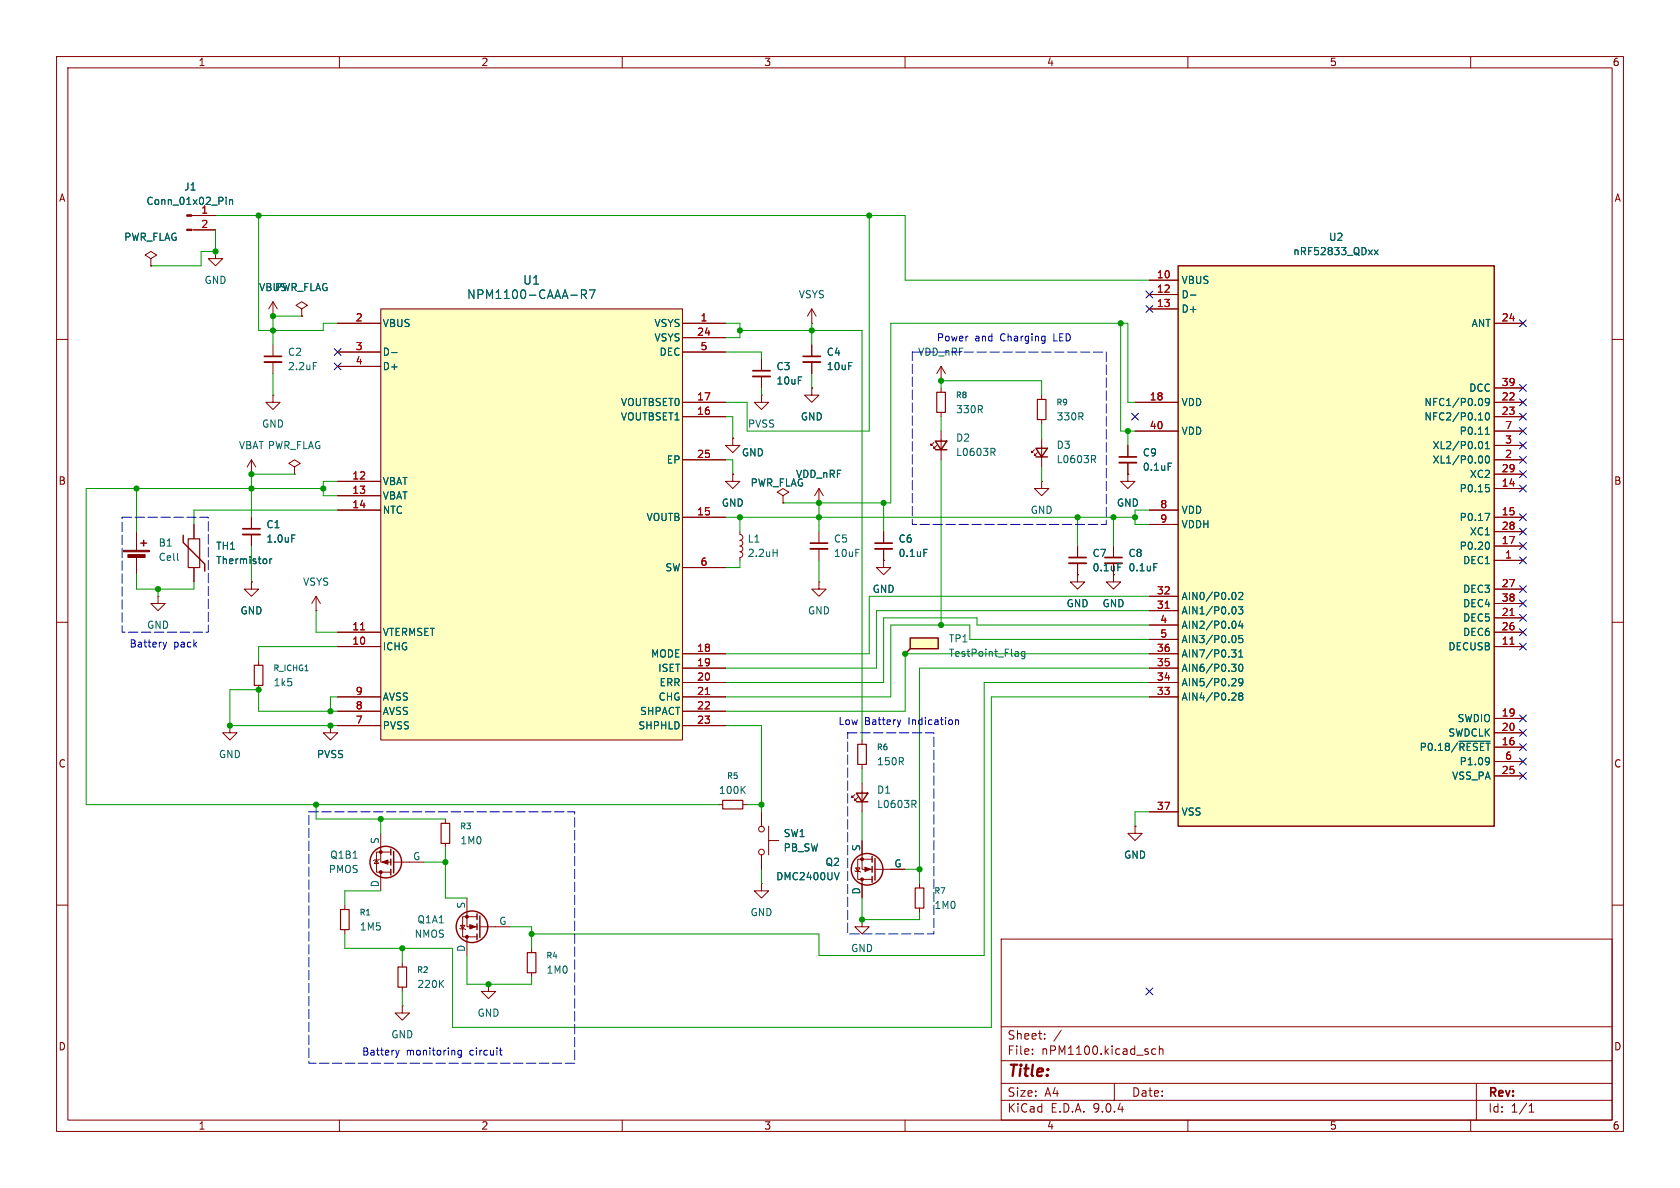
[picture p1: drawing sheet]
<svg xmlns="http://www.w3.org/2000/svg" width="297mm" height="210mm" viewBox="0 0 297 210" stroke-linecap="round" stroke-linejoin="round" font-family="sans-serif">
<g fill="none" stroke="#840000" stroke-width=".18">
<path d="M10 10h277v190h-277zM12 12h273v186h-273zM60 10v2M110 10v2M160 10v2M210 10v2M260 10v2M33.9 38.1h4.2M26.7 45.7l1-.6-1-.6-1 .6 1 .6v1.3M26.7 47h.1M33.9 40.6h4.2M38.1 44.5v1.2h1.3l-1.3 1.3-1.3-1.3h1.3"/>
<path d="M38.1 44.5h.1M48.3 55.9h.1M48.3 53.3l-.8 1.3M48.3 53.3l.7 1.3M48.3 53.3v2.6M53.3 54.6l1.1-.6-1.1-.7-1 .7 1 .6v1.3M53.3 55.9h.1M143.5 57.2h.1M143.5 54.6l-.8 1.3M143.5 54.6l.8 1.3M143.5 54.6v2.6M10 60h2"/>
<path d="M48.3 69.9v1.2h1.2l-1.2 1.3-1.3-1.3h1.3M48.3 69.9h.1M48.3 61v2M48.3 64v2M129.5 77.5v1.2h1.3l-1.3 1.3-1.2-1.3h1.2M129.5 77.5h.1M134.6 69.9v1.2h1.3l-1.3 1.3-1.3-1.3h1.3M134.6 69.9h.1M134.6 63.5v2M134.6 66.5v2.1M143.5 68.6v1.3h1.3l-1.3 1.2-1.3-1.2h1.3M143.5 68.6h.1"/>
<path d="M143.5 61v2M143.5 64v2M165.1 78.2l-.5 .5v-.2v.2h.2M165.6 78.7l-.5 .5v-.2v.2h.3M166.4 67.3h.1M166.4 64.8v2.5M166.4 68.6v.7M166.4 72.9v.8M166.4 76.2v5.1M166.4 64.8l-.8 1.2M166.4 64.8l.7 1.2M182.9 79.5l-.5 .5v-.2v.2h.2"/>
<path d="M184.1 69.9v.7M184.1 74.2v.7M184.1 77.5v5.1M199.4 78.7v2.1M285 60h2M24.1 94v3.3M24.1 98.3v3.3M34.3 92.7v2.6M44.4 83.8h.1M44.4 81.3v2.5M44.4 91.4v2.1M44.4 94.5v2"/>
<path d="M44.4 81.3l-.7 1.3M44.4 81.3l.8 1.3M52.1 82.6l1-.7-1-.6-1 .6 1 .7v1.2M52.1 83.8h.1M129.5 83.8v1.3h1.3l-1.3 1.3-1.2-1.3h1.2M129.5 83.8h.1M130.8 94v.5l.4 .1 .1 .4-.1 .4-.4 .1 .3 .1 .2 .2-.1 .5-.4 .2 .4 .2 .1 .3-.1 .4-.4 .1 .4 .2 .1 .3-.1 .4-.4 .1v.6M138.4 87.6l1-.6-1-.6-1 .6 1 .6v1.3M138.4 88.9h.1M144.8 88.9h.1M144.8 86.4l-.8 1.2M144.8 86.4l.7 1.2"/>
<path d="M144.8 86.4v2.5M144.8 94v2M144.8 97v2.1M156.2 99.1v1.2h1.3l-1.3 1.3-1.3-1.3h1.3M156.2 99.1h.1M156.2 94v2M156.2 97v2.1M183.4 80l-.5 .5v-.2v.2h.2M184.1 85.1v1.3h1.3l-1.3 1.2-1.2-1.2h1.2M184.1 85.1h.1M190.5 96.5v2.1M190.5 99.6v2"/>
<path d="M196.8 96.5v2.1M199.4 83.8v1.3h1.3l-1.3 1.3-1.3-1.3h1.3M199.4 83.8h.1M199.4 81.8v2M10 110h2M34.3 100.3v2.6M44.4 102.9v1.2h1.3l-1.3 1.3-1.2-1.3h1.2M44.4 102.9h.1M45.7 116.8v.8M55.9 108h.1M55.9 105.4l-.8 1.3M55.9 105.4l.7 1.3"/>
<path d="M55.9 105.4v2.6M144.8 102.9v1.2h1.2l-1.2 1.3-1.3-1.3h1.3M144.8 102.9h.1M190.5 101.6v1.3h1.3l-1.3 1.2-1.3-1.2h1.3M190.5 101.6h.1M196.8 101.6v1.3h1.3l-1.3 1.2-1.2-1.2h1.2M285 110h2M40.6 128.3v1.2h1.3l-1.3 1.3-1.2-1.3h1.2M40.6 128.3h.1M45.7 121.2v.7M58.4 128.3v1.2h1.3l-1.3 1.3-1.3-1.3h1.3M58.4 128.3h.1"/>
<path d="M152.4 130.8v.8M152.4 135.1v.8M152.4 138.4v5.1M66.5 152l.4 .7h-.7zM67.1 151.9l-.2 .1h-.7l-.2 .1M67.3 147.3v5.1h1.8M67.3 154.2v3.3M69.1 150.6h-2.6v3.6h2.6M69.6 152.4h5.3M78.7 144.8v.7M78.7 149.1v.8M82.5 158.8v5h1.8"/>
<path d="M134.6 156.2v1.3h1.3l-1.3 1.3-1.3-1.3h1.3M134.6 156.2h.1M134.6 143.5v2.6M134.6 151.1v2.6M135.9 148.6h1.8M135.9 146.1v5M151.1 140.5l-.5 .5v-.3v.3h.3M151.1 153.9l.2 .2h.7l.1 .1M151.3 153.4h.7l-.4 .7zM151.6 141l-.5 .5v-.3v.3h.3M152.4 148.6v5.1h1.8M152.4 155.4v3.4"/>
<path d="M154.2 151.9h-2.6v3.5h2.6M154.7 153.7h5.3M162.6 156.2v.8M200.7 146.1v1.2h1.2l-1.2 1.3-1.3-1.3h1.3M200.7 146.1h.1M10 160h2M61 160v.8M61 164.3v.8M81.3 164.1l.1 .1h.8l.1 .1M81.4 163.6h.8l-.4 .6zM82.5 165.6v3.3M84.3 162.1h-2.5v3.5h2.5"/>
<path d="M84.8 163.8h5.4M152.4 162.6v1.2h1.3l-1.3 1.3-1.3-1.3h1.3M152.4 162.6h.1M162.6 160.5v.8M177 166h108v32h-108zM285 160h2M60 198v2M110 198v2M160 198v2M177 194.5h108M177 191.5h108M177 187.5h108"/>
<path d="M177 181.5h108M182.5 186.3v.1M182.5 185.5v.1M184.7 183.6v.1M184.7 182.8v.1M187.6 182.1l-1.3 2M197 191.5v3M204.3 185.5l-.4-.1-.3 .3v.4l.1 .2h.6M205 185.5l.2-.1 .3 .1 .1 .9M205 184.9v1.5M210 198v2M260 198v2"/>
<path d="M261 191.5v6.5M270.3 196.6h.9M270.3 195.5l.4-.4v1.5"/>
<circle cx="134.6" cy="150.6" r=".51"/>
<circle cx="134.6" cy="146.6" r=".51"/>
</g>
<g fill="none" stroke="#840000" stroke-width=".25">
<path d="M165.4 78h2l-1 1.5zM165.4 79.5h2M183.1 79.2h2.1l-1.1 1.6zM24.9 96h1M25.4 95.5v1M32.4 94.6v1.3l3.8 3.8v1.3M183.1 80.8h2.1M69.1 150.1v1M69.1 151.9v1M69.1 153.7v1M69.6 150.5v3.8M151.4 140.2h2l-1 1.5z"/>
<path d="M151.4 141.7h2M154.2 151.4v1M154.2 153.2v1M154.2 154.9v1.1M154.7 151.8v3.8M84.3 161.5v1.1M84.3 163.3v1M84.3 165.1v1M84.8 161.9v3.8"/>
<circle cx="68.2" cy="152.4" r="2.79"/>
<circle cx="153.3" cy="153.7" r="2.79"/>
<circle cx="83.4" cy="163.8" r="2.79"/>
</g>
<path d="M165.6 69.3h1.5v3.6h-1.5zM183.4 70.6h1.5v3.6h-1.5zM33.3 95.3h2v5h-2zM45 117.6h1.5v3.6h-1.5zM151.6 131.6h1.6v3.5h-1.6zM78 145.5h1.5v3.6h-1.5zM161.8 157h1.5v3.5h-1.5zM60.2 160.8h1.5v3.5h-1.5z" fill="none" stroke="#840000" stroke-width=".2"/>
<g fill="none" stroke="#006464" stroke-width=".18">
<path d="M40 34.9v.1M40 35.3v.8M40.6 35.3v.8M40.6 35.4l.2-.1 .3 .1v.7M55.4 64.1h.6M175.2 79.3h.5l.2 .2-.1 .4h-.6M175.5 79.9l.4 .6M31.4 99l.2 .1M47.7 98.8v.8M48.1 98.8l-.4 .2M51.6 94.6h.6M136.7 97.7h.7"/>
<path d="M137.4 97.1v1.3M163.3 97.1h.6M193 80.5h.5l.2 .3-.1 .3-.6 .1M193.3 81.2l.4 .6M197.6 99.6h.6M204 99.6h.6M206.5 81.9h.6M62.4 151.7h.7M148.4 154.2l-.5 1.3M161.2 141.5h.5l.2 .2-.1 .4-.6 .1M161.5 142.2l.4 .6"/>
</g>
<path d="M46.7 63h3.1M133.1 65.5h3M142 63h3M42.9 93.5h3.1M143.3 96h3M154.7 96h3M189 98.6h3M195.3 98.6h3.1M197.9 80.8h3" fill="none" stroke="#840000" stroke-width=".3"/>
<path d="M46.7 64h3.1M133.1 66.5h3M142 64h3M42.9 94.5h3.1M143.3 97h3M154.7 97h3M189 99.6h3M195.3 99.6h3.1M197.9 81.8h3" fill="none" stroke="#840000" stroke-width=".33"/>
<g fill="#840000" stroke="#840000" stroke-width=".18">
<path d="M21.8 97.3h4.6v.2h-4.6z"/>
<path d="M22.6 98h3.1v.6h-3.1z"/>
<path d="M67.6 152.4l1-.4v.8z"/>
<path d="M83.1 163.4l1 .4-1 .4z"/>
<path d="M33 38h.9v.2h-.9z"/>
<path d="M33 40.5h.9v.3h-.9z"/>
<path d="M152.9 153.3l1 .4-1 .4z"/>
<circle cx="67.3" cy="154.2" r=".25"/>
<circle cx="67.3" cy="150.6" r=".25"/>
<circle cx="82.5" cy="165.6" r=".25"/>
<circle cx="82.5" cy="162.1" r=".25"/>
<circle cx="152.4" cy="155.4" r=".25"/>
<circle cx="152.4" cy="151.9" r=".25"/>
</g>
<path d="M67.3 54.6h53.3v76.2h-53.3z" fill="#ffffc2"/>
<g fill="none" stroke="#840000" stroke-width=".18">
<path d="M59.7 57.2h7.6M67.3 54.6h53.3v76.2h-53.3zM120.6 57.2h7.7M120.6 59.7h7.7M59.7 62.2h7.6M59.7 64.8h7.6M120.6 62.2h7.7M120.6 71.1h7.7M120.6 73.7h7.7M59.7 85.1h7.6M59.7 87.6h7.6M59.7 90.2h7.6"/>
<path d="M120.6 81.3h7.7M120.6 91.4h7.7M59.7 111.8h7.6M59.7 114.3h7.6M120.6 100.3h7.7M120.6 115.6h7.7M120.6 118.1h7.7M59.7 123.2h7.6M59.7 125.7h7.6M59.7 128.3h7.6M120.6 123.2h7.7M120.6 125.7h7.7"/>
<path d="M120.6 128.3h7.7M120.6 120.7h7.7M127 142.2h.8M131.3 142.2h.8"/>
</g>
<path d="M102.8 52h.7l.2-.2-.1-.4-.2-.2h-.6v1.6M103.2 52l.5 .8M104.2 51.2h1l-.7 1.6M69.2 62.3h1M131.2 139.6l.5 .7M131.7 139l-.7 .7" fill="none" stroke="#006464" stroke-width=".18"/>
<path d="M63.7 111.3h.8M124.7 122.8h.7" fill="none" stroke="#a90000" stroke-width=".18"/>
<path d="M127.8 141.5h3.5v1.5h-3.5z" fill="none" stroke="#840000" stroke-width=".2"/>
<path d="M160.9 112.8h5v1.9h-5z" fill="#ffffc2"/>
<path d="M160.9 112.8h5v1.9h-5zM160.9 114.7l-.9 .9" fill="none" stroke="#840000" stroke-width=".25"/>
<path d="M160 115.6h.1M71.1 170.2v.7M71.1 174.5v.8" fill="none" stroke="#840000" stroke-width=".18"/>
<path d="M181.2 115.2v1l-.3 .2h-.3M181.2 115.2h-.4l-.2 .2 .1 .6h.5M77.9 173.8l.5 .8M78.4 173.3l-.7 .7" fill="none" stroke="#006464" stroke-width=".18"/>
<path d="M70.4 170.9h1.5v3.6h-1.5z" fill="none" stroke="#840000" stroke-width=".2"/>
<path d="M208.3 47h55.9v99.1h-55.9z" fill="#ffffc2"/>
<path d="M208.3 47h55.9v99.1h-55.9z" fill="none" stroke="#840000" stroke-width=".25"/>
<g fill="none" stroke="#840000" stroke-width=".18">
<path d="M34.3 38.1h3.8M26.7 47h.1M34.3 40.6h3.8M48.3 55.9h.1M53.3 55.9h.1M59.7 57.2h7.6M120.6 57.2h7.7M120.6 59.7h7.7M203.2 49.5h5.1M203.2 52.1h5.1M203.2 54.6h5.1M264.2 57.2h5"/>
<path d="M59.7 62.2h7.6M59.7 64.8h7.6M120.6 71.1h7.7M120.6 73.7h7.7M120.6 62.2h7.7M129.5 77.5h.1M134.6 63.5v2M134.6 66.5v2.1M143.5 68.6h.1M143.5 61v2M143.5 64v2M199.4 78.7v2.1"/>
<path d="M200.7 71.1h7.6M200.7 76.2h7.6M264.2 71.1h5M264.2 76.2h5M264.2 68.6h5M264.2 73.7h5M264.2 78.7h5M34.3 92.7v2.6M44.4 91.4v2.1M44.4 94.5v2M59.7 90.2h7.6M59.7 85.1h7.6"/>
<path d="M59.7 87.6h7.6M120.6 81.3h7.7M120.6 91.4h7.7M129.5 83.8h.1M138.4 88.9h.1M144.8 88.9h.1M156.2 99.1h.1M156.2 94v2M156.2 97v2.1M190.5 96.5v2.1M190.5 99.6v2M196.8 96.5v2.1"/>
<path d="M199.4 83.8h.1M199.4 81.8v2M203.2 90.2h5.1M203.2 92.7h5.1M264.2 81.3h5M264.2 83.8h5M264.2 86.4h5M264.2 91.4h5M264.2 94h5M264.2 96.5h5M264.2 99.1h5M27.9 105.4v1.3h1.3l-1.3 1.3-1.2-1.3h1.2"/>
<path d="M27.9 105.4h.1M34.3 100.3v2.6M44.4 102.9h.1M59.7 111.8h7.6M59.7 114.3h7.6M120.6 115.6h7.7M120.6 118.1h7.7M120.6 100.3h7.7M190.5 101.6h.1M203.2 105.4h5.1M203.2 108h5.1M203.2 110.5h5.1"/>
<path d="M203.2 113h5.1M203.2 115.6h5.1M203.2 118.1h5.1M264.2 104.1h5M264.2 106.7h5M264.2 109.2h5M264.2 111.8h5M264.2 114.3h5M58.4 128.3h.1M59.7 123.2h7.6M59.7 125.7h7.6M59.7 128.3h7.6"/>
<path d="M120.6 120.7h7.7M120.6 123.2h7.7M120.6 125.7h7.7M120.6 128.3h7.7M203.2 120.7h5.1M203.2 123.2h5.1M264.2 127h5M264.2 129.5h5M264.2 132.1h5M264.2 134.6h5M264.2 137.2h5M134.6 143.5v2.6"/>
<path d="M134.6 151.1v2.6M152.4 148.6v2.5M152.4 156.2v2.6M157.5 153.7h2.5M200.7 146.1h.1M203.2 143.5h5.1M71.1 177.8v1.3h1.3l-1.3 1.2-1.3-1.2h1.3M71.1 177.8h.1M86.4 174v1.3h1.2l-1.2 1.2-1.3-1.2h1.3M86.4 174h.1M94 167.6v.8M94 172v.7"/>
</g>
<g fill="none" stroke="#006464" stroke-width=".18">
<path d="M40 34.9v.1M40 35.3v.8M40.6 35.3v.8M40.6 35.4l.2-.1 .3 .1v.7M102.8 52h.7l.2-.2-.1-.4-.2-.2h-.6v1.6M103.2 52l.5 .8M104.2 51.2h1l-.7 1.6M210.5 52.2h.9M243 44.2l.6 .8M243.6 44.2l-.6 .8M69.2 62.3h1M261.4 74.2h.7"/>
<path d="M261.7 78a.68 .68 0 0 1 .4 .7 .68 .68 0 0 1-.4 .6M262 70.6l.1 .3-.1 .7M262.6 76.8h.7M262.6 78.4l.3-.4v1.3M262.6 79.3h.7M262.7 73.1l.2-.1a.68 .68 0 0 1 .4 .6 .68 .68 0 0 1-.4 .6l-.2-.1-.1-.3zM262.8 75.7l.1-.2v1.3M263.3 71l-.2 .2h-.4l-.1-.2 .1-.5 .4-.1 .1 .2a.84 .84 0 0 1-.3 1.1h-.2M47.7 98.8v.8M48.1 98.8l-.4 .2M51.6 94.6h.6M163.3 97.1h.6"/>
<path d="M197.6 99.6h.6M204 99.6h.6M206.5 81.9h.6M262 80.7l.1 .4-.1 .6M262.5 90.7h.9l-.6 1.3M262.6 85.7h.6M262.7 80.7l.2-.1a.68 .68 0 0 1 .4 .6 .68 .68 0 0 1-.4 .7l-.2-.2-.1-.3zM263 95.8a.79 .79 0 0 1 0 1.3M263.1 86.2l.2 .2v.3l-.2 .2M217.7 114.9h.8l-.4 .5 .3 .1 .1 .4-.2 .2h-.4M217.7 117.4h.8l-.4 .5M218.3 120l.2 .2-.1 .3-.7 .7h.8"/>
<path d="M218.3 104.8l.2 .4-.2 .7M218.3 112.4l.2 .4-.2 .7M218.4 107.4l.1 .3-.1 .7M218.4 109.9l.1 .4-.1 .6M218.4 118l.1 .1-.1 .5M218.9 107.3h.8l-.4 .4 .4 .2v.5l-.2 .1-.6-.1M219 104.8l.5-.1 .2 .4-.8 .9h.8M219 116.1h.7M219 115.2l.4-.3v1.2M219.1 117.5l.2-.1a.68 .68 0 0 1 .4 .7 .68 .68 0 0 1-.4 .6l-.2-.1-.1-.4zM219.3 109.7l-.3 .9h.8M219.6 110.2v.9"/>
<path d="M219.7 112.3h-.7v.6l.2-.1 .4 .1 .1 .2v.4l-.2 .1-.5-.1M218.4 122.6l.1 .1-.1 .3-.7 .8h.8M219.2 123l-.2-.2 .2-.3h.3l.2 .2-.2 .3M219.2 123l-.2 .3v.3l.2 .2 .4-.1 .1-.2v-.2l-.2-.3M219.2 123h.3M219.7 120.5l-.2 .2h-.4l-.1-.2 .1-.5h.4l.2 .1a.84 .84 0 0 1-.3 1.1h-.3M257.9 131h5.5M263.1 133.9l.1 .2a1.03 1.03 0 0 1-.1 1M263.3 134.5l-.2 .2M148.4 154.2l-.5 1.3"/>
</g>
<path d="M63.7 111.3h.8M206 107.5h.7M266.9 108.8h.8M266.9 113.9h.8M124.7 122.8h.7" fill="none" stroke="#a90000" stroke-width=".18"/>
<path d="M93.2 168.4h1.5v3.6h-1.5z" fill="none" stroke="#840000" stroke-width=".2"/>
<g fill="none" stroke="#009600" stroke-width=".18">
<path d="M38.1 38.1h121.9v11.4h43.2M45.7 38.1v20.3h11.4v-1.2h2.6M153.7 38.1v38.1h-21.6v-5.1h-3.8M38.1 40.6v3.9h-2.5v2.5h-8.9M53.3 55.9h-5v5.1M128.3 57.2h2.5v2.5h-2.5M130.8 58.4h21.6v72.4M143.5 57.2v3.8M198.1 57.2v19h2.6M48.3 66v3.9M128.3 62.2h6.3v1.3M128.3 73.7h1.2v3.8"/>
<path d="M134.6 68.6v1.3M143.5 66v2.6M166.4 68.6v-1.3h17.7v2.6M166.4 73.7v2.5M184.1 74.9v2.6M199.4 76.2v2.5M200.7 71.1h-1.3v-13.9h-41.9v31.7h-19.1M24.1 86.4v7.6M44.4 96.5v6.4M52.1 83.8h-7.7v7.6M57.1 86.4h-41.9v55.8h111.8M59.7 90.2h-25.4v2.5"/>
<path d="M59.7 85.1h-2.6v2.5h2.6M128.3 91.4h72.4M128.3 81.3h1.2v2.5M130.8 99.1v1.2h-2.5M130.8 91.4v2.6M144.8 88.9v5.1M144.8 99.1v3.8M156.2 88.9v5.1M166.4 81.3v29.2M184.1 82.6v2.5M190.5 91.4v5.1M196.8 91.4v5.1"/>
<path d="M203.2 90.2h-2.5v2.5h2.5M24.1 101.6v2.5h10.2v-1.2M27.9 104.1v1.3M55.9 108v3.8h3.8M59.7 114.3h-14v2.5M203.2 113h-31.8v-2.5h-13.9v12.7h-29.2M203.2 110.5h-30.5v-1.3h-16.5v11.5h-27.9M203.2 115.6h-43.2v10.1h-31.7M203.2 105.4h-49.5v10.2h-25.4M203.2 108h-48.3v10.1h-26.6M203.2 118.1h-40.6v38.1M59.7 125.7h-14v-3.8h-5.1v6.4h19.1"/>
<path d="M59.7 123.2h-1.3v2.5M128.3 128.3h6.3v15.2M152.4 135.9v2.5M203.2 120.7h-29.2v48.2h-29.2v-3.8h-50.8M203.2 123.2h-27.9v58.4h-95.3v-14h-19v-2.5M55.9 142.2v2.6h22.8M67.3 157.5h-6.3v2.5M67.3 144.8v2.5M74.9 152.4h3.8M78.7 149.9v8.9h3.8M132.1 142.2h2.5M134.6 153.7v2.5"/>
<path d="M152.4 143.5v5.1M152.4 158.8v3.8h10.2v-1.3M160 153.7h2.6M203.2 143.5h-2.5v2.6M71.1 167.6v2.6M71.1 175.3v2.5M82.5 168.9v5.1h11.5v-1.3M90.2 163.8h3.8v3.8"/>
</g>
<g fill="none" stroke="#000084" stroke-width=".18">
<path d="M202.6 51.5l1.2 1.2M202.6 54l1.2 1.2M203.8 51.5l-1.2 1.2M203.8 54l-1.2 1.2M268.6 56.5l1.2 1.3M269.8 56.5l-1.2 1.3M59.1 64.2l1.2 1.2M59.1 61.6l1.2 1.2M60.3 64.2l-1.2 1.2M60.3 61.6l-1.2 1.2M200.1 73.1l1.2 1.2M201.3 73.1l-1.2 1.2"/>
<path d="M268.6 75.6l1.2 1.2M268.6 78.1l1.2 1.2M268.6 70.5l1.2 1.2M268.6 73.1l1.2 1.2M268.6 68l1.2 1.2M269.8 75.6l-1.2 1.2M269.8 78.1l-1.2 1.2M269.8 70.5l-1.2 1.2M269.8 73.1l-1.2 1.2M269.8 68l-1.2 1.2M268.6 93.4l1.2 1.2M268.6 85.8l1.2 1.2"/>
<path d="M268.6 80.7l1.2 1.2M268.6 90.8l1.2 1.2M268.6 83.2l1.2 1.2M268.6 98.5l1.2 1.2M268.6 95.9l1.2 1.2M269.8 93.4l-1.2 1.2M269.8 85.8l-1.2 1.2M269.8 80.7l-1.2 1.2M269.8 90.8l-1.2 1.2M269.8 83.2l-1.2 1.2M269.8 98.5l-1.2 1.2M269.8 95.9l-1.2 1.2"/>
<path d="M268.6 103.5l1.2 1.2M268.6 106.1l1.2 1.2M268.6 108.6l1.2 1.2M268.6 113.7l1.2 1.2M268.6 111.2l1.2 1.2M269.8 103.5l-1.2 1.2M269.8 106.1l-1.2 1.2M269.8 108.6l-1.2 1.2M269.8 113.7l-1.2 1.2M269.8 111.2l-1.2 1.2M268.6 128.9l1.2 1.2M268.6 131.5l1.2 1.2"/>
<path d="M268.6 136.6l1.2 1.2M268.6 126.4l1.2 1.2M268.6 134l1.2 1.2M269.8 128.9l-1.2 1.2M269.8 131.5l-1.2 1.2M269.8 136.6l-1.2 1.2M269.8 126.4l-1.2 1.2M269.8 134l-1.2 1.2M202.6 174.7l1.2 1.2M203.8 174.7l-1.2 1.2"/>
</g>
<g fill="none" stroke="#0000c2" stroke-width=".18">
<path d="M184.6 59.4l.1 .1M184.7 59.4v1.1l-.1 .1M184.7 60.2l-.1 .1M28.8 113.5l.3 .9M29.1 114.4l-.1 .3M29.4 113.5l-.3 .9M159.2 127.2l-.3 .9M168.9 127.2v.9M168.9 127.4l.2-.2 .3 .1 .1 .8M70 185.7l.3 .8M70.3 186.5l-.2 .4M70.6 185.7l-.3 .8"/>
<path d="M81.6 185.7v1l-.3 .2h-.3M81.6 185.7h-.4l-.2 .2 .1 .6h.5M88.3 185.7h.5M88.5 185.2v1.1l.3 .2"/>
</g>
<path d="M161.3 62.2h34.3v30.5h-34.3zM21.6 91.4h15.2v20.4h-15.2zM149.9 129.5h15.2v35.6h-15.2zM54.6 143.5h47v44.5h-47z" fill="none" stroke="#0000c2" stroke-width=".18" stroke-dasharray="1.7 .6"/>
<g fill="#009600" stroke="#009600" stroke-width=".18">
<circle cx="160" cy="115.6" r=".46"/>
<circle cx="144.8" cy="88.9" r=".46"/>
<circle cx="156.2" cy="88.9" r=".46"/>
<circle cx="166.4" cy="110.5" r=".46"/>
<circle cx="134.6" cy="142.2" r=".46"/>
<circle cx="144.8" cy="91.4" r=".46"/>
<circle cx="190.5" cy="91.4" r=".46"/>
<circle cx="196.8" cy="91.4" r=".46"/>
<circle cx="198.1" cy="57.2" r=".46"/>
<circle cx="199.4" cy="76.2" r=".46"/>
<circle cx="200.7" cy="91.4" r=".46"/>
<circle cx="162.6" cy="153.7" r=".46"/>
<circle cx="152.4" cy="162.6" r=".46"/>
<circle cx="71.1" cy="167.6" r=".46"/>
<circle cx="40.6" cy="128.3" r=".46"/>
<circle cx="45.7" cy="121.9" r=".46"/>
<circle cx="67.3" cy="144.8" r=".46"/>
<circle cx="55.9" cy="142.2" r=".46"/>
<circle cx="94" cy="165.1" r=".46"/>
<circle cx="58.4" cy="128.3" r=".46"/>
<circle cx="58.4" cy="125.7" r=".46"/>
<circle cx="38.1" cy="44.5" r=".46"/>
<circle cx="45.7" cy="38.1" r=".46"/>
<circle cx="57.1" cy="86.4" r=".46"/>
<circle cx="48.3" cy="58.4" r=".46"/>
<circle cx="48.3" cy="55.9" r=".46"/>
<circle cx="130.8" cy="58.4" r=".46"/>
<circle cx="143.5" cy="58.4" r=".46"/>
<circle cx="166.4" cy="67.3" r=".46"/>
<circle cx="153.7" cy="38.1" r=".46"/>
<circle cx="130.8" cy="91.4" r=".46"/>
<circle cx="86.4" cy="174" r=".46"/>
<circle cx="78.7" cy="152.4" r=".46"/>
<circle cx="44.4" cy="83.8" r=".46"/>
<circle cx="27.9" cy="104.1" r=".46"/>
<circle cx="44.4" cy="86.4" r=".46"/>
<circle cx="24.1" cy="86.4" r=".46"/>
</g>
<text font-size="2.8" fill="#840000" x="178" y="190.9">Title:</text>
<g font-size="2.1" fill="#006464">
<text x="82.5" y="53.1">NPM1100-CAAA-R7</text>
<text x="92.4" y="50.5">U1</text>
</g>
<g font-size="2.1" fill="#840000">
<text x="178" y="184">Sheet:</text>
<text x="178" y="186.7">File:</text>
<text x="184.1" y="186.7">nPM1100.kicad_sch</text>
<text x="178" y="196.9">KiCad</text>
<text x="178" y="194.1">Size:</text>
<text x="184.7" y="194.1">A4</text>
<text x="185.7" y="196.9">E.D.A.</text>
<text x="193.3" y="196.9">9.0.4</text>
<text x="200" y="194.1">Date:</text>
<text x="263" y="194.3">Rev:</text>
<text x="263" y="196.9">Id:</text>
<text x="267.1" y="196.9">1/1</text>
</g>
<g font-size="1.8" fill="#840000">
<text x="35" y="11.9">1</text>
<text x="85" y="11.9">2</text>
<text x="135" y="11.9">3</text>
<text x="185" y="11.9">4</text>
<text x="235" y="11.9">5</text>
<text x="285" y="11.9">6</text>
<text x="10.3" y="35.9">A</text>
<text x="285.3" y="35.9">A</text>
<text x="10.3" y="85.9">B</text>
<text x="285.3" y="85.9">B</text>
<text x="193" y="101.2">0.1uF</text>
<text x="10.3" y="135.9">C</text>
<text x="285.3" y="135.9">C</text>
<text x="10.3" y="185.9">D</text>
<text x="285.3" y="185.9">D</text>
<text x="35" y="199.9">1</text>
<text x="85" y="199.9">2</text>
<text x="135" y="199.9">3</text>
<text x="185" y="199.9">4</text>
<text x="235" y="199.9">5</text>
<text x="285" y="199.9">6</text>
</g>
<g font-size="1.8" fill="#006464">
<text x="32.5" y="33.9">J1</text>
<text x="25.8" y="36.4">Conn_01x02_Pin</text>
<text x="21.9" y="42.8">PWR_FLAG</text>
<text x="228.5" y="45.3">nRF52833_QDxx</text>
<text x="234.8" y="42.8">U2</text>
<text x="36.1" y="50.4">GND</text>
<text x="45.7" y="51.7">VBUS</text>
<text x="48.5" y="51.7">PWR_FLAG</text>
<text x="141.1" y="52.9">VSYS</text>
<text x="208.8" y="50.4">VBUS</text>
<text x="208.8" y="52.9">D-</text>
<text x="67.6" y="58">VBUS</text>
<text x="115.6" y="58">VSYS</text>
<text x="208.8" y="55.5">D+</text>
<text x="260.1" y="58">ANT</text>
<text x="50.8" y="63.1">C2</text>
<text x="50.8" y="65.6">2.2uF</text>
<text x="67.6" y="63.1">D-</text>
<text x="67.6" y="65.6">D+</text>
<text x="115.6" y="60.6">VSYS</text>
<text x="116.5" y="63.1">DEC</text>
<text x="137.2" y="65.6">C3</text>
<text x="146.1" y="63.1">C4</text>
<text x="146.1" y="65.6">10uF</text>
<text x="162.2" y="63.1">VDD_nRF</text>
<text x="109.7" y="72">VOUTBSET0</text>
<text x="137.2" y="68.2">10uF</text>
<text x="208.8" y="72">VDD</text>
<text x="251.7" y="72">NFC1/P0.09</text>
<text x="259.6" y="69.4">DCC</text>
<text x="46.2" y="75.8">GND</text>
<text x="109.7" y="74.5">VOUTBSET1</text>
<text x="132.1" y="75.8">PVSS</text>
<text x="141.5" y="74.5">GND</text>
<text x="168.9" y="73.3">330R</text>
<text x="186.7" y="74.5">330R</text>
<text x="208.8" y="77.1">VDD</text>
<text x="251.7" y="74.5">NFC2/P0.10</text>
<text x="257.9" y="77.1">P0.11</text>
<text x="42.1" y="79.6">VBAT PWR_FLAG</text>
<text x="117.8" y="82.1">EP</text>
<text x="131.1" y="80.9">GND</text>
<text x="168.9" y="78.3">D2</text>
<text x="168.9" y="80.8">L0603R</text>
<text x="186.7" y="79.5">D3</text>
<text x="186.7" y="82.1">L0603R</text>
<text x="201.9" y="80.9">C9</text>
<text x="201.9" y="83.4">0.1uF</text>
<text x="253.2" y="79.6">XL2/P0.01</text>
<text x="253.2" y="82.1">XL1/P0.00</text>
<text x="67.6" y="86">VBAT</text>
<text x="67.6" y="88.5">VBAT</text>
<text x="127.5" y="89.8">GND</text>
<text x="132.6" y="86.2">PWR_FLAG</text>
<text x="140.6" y="84.7">VDD_nRF</text>
<text x="197.4" y="89.8">GND</text>
<text x="257.9" y="87.2">P0.15</text>
<text x="259.8" y="84.7">XC2</text>
<text x="47" y="93.6">C1</text>
<text x="67.6" y="91">NTC</text>
<text x="114.2" y="92.3">VOUTB</text>
<text x="182.1" y="91">GND</text>
<text x="208.8" y="91">VDD</text>
<text x="208.8" y="93.6">VDDH</text>
<text x="257.9" y="92.3">P0.17</text>
<text x="259.8" y="94.8">XC1</text>
<text x="27.9" y="96.8">B1</text>
<text x="27.9" y="99.4">Cell</text>
<text x="38.1" y="99.9">Thermistor</text>
<text x="38.1" y="97.4">TH1</text>
<text x="47" y="96.1">1.0uF</text>
<text x="117.5" y="101.2">SW</text>
<text x="132.1" y="98.7">2.2uH</text>
<text x="132.1" y="96.1">L1</text>
<text x="147.3" y="96.1">C5</text>
<text x="147.3" y="98.7">10uF</text>
<text x="158.8" y="96.1">C6</text>
<text x="158.8" y="98.7">0.1uF</text>
<text x="193" y="98.7">C7</text>
<text x="199.4" y="98.7">C8</text>
<text x="199.4" y="101.2">0.1uF</text>
<text x="257.9" y="97.4">P0.20</text>
<text x="258.6" y="99.9">DEC1</text>
<text x="53.5" y="103.7">VSYS</text>
<text x="154.2" y="105">GND</text>
<text x="188.5" y="107.5">GND</text>
<text x="194.8" y="107.5">GND</text>
<text x="208.8" y="106.3">AIN0/P0.02</text>
<text x="258.6" y="105">DEC3</text>
<text x="258.6" y="107.5">DEC4</text>
<text x="25.9" y="111.4">GND</text>
<text x="42.4" y="108.8">GND</text>
<text x="67.6" y="112.6">VTERMSET</text>
<text x="142.7" y="108.8">GND</text>
<text x="167.6" y="113.8">TP1</text>
<text x="208.8" y="108.8">AIN1/P0.03</text>
<text x="208.8" y="111.4">AIN2/P0.04</text>
<text x="208.8" y="113.9">AIN3/P0.05</text>
<text x="258.6" y="110.1">DEC5</text>
<text x="258.6" y="112.6">DEC6</text>
<text x="67.6" y="115.2">ICHG</text>
<text x="115" y="116.4">MODE</text>
<text x="116.3" y="119">ISET</text>
<text x="167.6" y="116.3">TestPoint_Flag</text>
<text x="208.8" y="116.4">AIN7/P0.31</text>
<text x="208.8" y="119">AIN6/P0.30</text>
<text x="255.9" y="115.2">DECUSB</text>
<text x="48.3" y="121.5">1k5</text>
<text x="67.6" y="124.1">AVSS</text>
<text x="116.3" y="124.1">CHG</text>
<text x="116.5" y="121.5">ERR</text>
<text x="208.8" y="121.5">AIN5/P0.29</text>
<text x="208.8" y="124.1">AIN4/P0.28</text>
<text x="67.6" y="126.6">AVSS</text>
<text x="67.6" y="129.1">PVSS</text>
<text x="112.8" y="129.1">SHPHLD</text>
<text x="113.1" y="126.6">SHPACT</text>
<text x="255.9" y="130.4">SWDCLK</text>
<text x="257.6" y="127.9">SWDIO</text>
<text x="38.6" y="134.2">GND</text>
<text x="55.9" y="134.2">PVSS</text>
<text x="154.9" y="135.5">150R</text>
<text x="250.9" y="132.9">P0.18/~{RESET}</text>
<text x="257.9" y="135.5">P1.09</text>
<text x="127" y="140.6">100K</text>
<text x="154.9" y="140.5">D1</text>
<text x="154.9" y="143">L0603R</text>
<text x="256.6" y="138">VSS_PA</text>
<text x="67.1" y="149.3" transform="rotate(-90 67.1 149.3)">S</text>
<text x="81.3" y="149.5">1M0</text>
<text x="138.4" y="148.2">SW1</text>
<text x="208.8" y="144.4">VSS</text>
<text x="58" y="154.5">PMOS</text>
<text x="58.3" y="152">Q1B1</text>
<text x="72.9" y="152.1">G</text>
<text x="137.1" y="155.8">DMC2400UV</text>
<text x="138.4" y="150.7">PB_SW</text>
<text x="145.8" y="153.3">Q2</text>
<text x="152.1" y="150.6" transform="rotate(-90 152.1 150.6)">S</text>
<text x="158" y="153.4">G</text>
<text x="198.6" y="152">GND</text>
<text x="67.1" y="156.9" transform="rotate(-90 67.1 156.9)">D</text>
<text x="82.3" y="160.7" transform="rotate(-90 82.3 160.7)">S</text>
<text x="152.1" y="158.2" transform="rotate(-90 152.1 158.2)">D</text>
<text x="165.1" y="160.9">1M0</text>
<text x="63.5" y="164.7">1M5</text>
<text x="73.2" y="166">NMOS</text>
<text x="73.7" y="163.4">Q1A1</text>
<text x="88.2" y="163.6">G</text>
<text x="132.6" y="162.2">GND</text>
<text x="82.3" y="168.4" transform="rotate(-90 82.3 168.4)">D</text>
<text x="96.5" y="172.3">1M0</text>
<text x="150.4" y="168.5">GND</text>
<text x="73.7" y="174.9">220K</text>
<text x="84.3" y="179.9">GND</text>
<text x="69.1" y="183.7">GND</text>
</g>
<g font-size="1.8" fill="#a90000">
<text x="35.5" y="37.8">1</text>
<text x="35.5" y="40.4">2</text>
<text x="204.4" y="49.3">10</text>
<text x="204.4" y="51.8">12</text>
<text x="62.8" y="56.9">2</text>
<text x="123.1" y="59.4">24</text>
<text x="123.8" y="56.9">1</text>
<text x="204.4" y="54.4">13</text>
<text x="265.4" y="56.9">24</text>
<text x="62.8" y="62">3</text>
<text x="62.8" y="64.5">4</text>
<text x="123.8" y="62">5</text>
<text x="123.1" y="70.9">17</text>
<text x="203.2" y="70.9">18</text>
<text x="265.4" y="68.3">39</text>
<text x="265.4" y="70.9">22</text>
<text x="123.1" y="73.4">16</text>
<text x="203.2" y="75.9">40</text>
<text x="265.4" y="73.4">23</text>
<text x="266" y="75.9">7</text>
<text x="123.1" y="81">25</text>
<text x="265.4" y="83.6">29</text>
<text x="266" y="78.5">3</text>
<text x="266" y="81">2</text>
<text x="62.2" y="84.8">12</text>
<text x="62.2" y="87.4">13</text>
<text x="62.2" y="89.9">14</text>
<text x="205" y="89.9">8</text>
<text x="265.4" y="86.1">14</text>
<text x="123.1" y="91.2">15</text>
<text x="205" y="92.5">9</text>
<text x="265.4" y="91.2">15</text>
<text x="265.4" y="93.7">28</text>
<text x="123.8" y="100.1">6</text>
<text x="265.4" y="96.3">17</text>
<text x="266" y="98.8">1</text>
<text x="204.4" y="105.2">32</text>
<text x="204.4" y="107.7">31</text>
<text x="265.4" y="103.9">27</text>
<text x="265.4" y="106.4">38</text>
<text x="62.2" y="111.5">11</text>
<text x="205" y="110.2">4</text>
<text x="205" y="112.8">5</text>
<text x="265.4" y="109">21</text>
<text x="265.4" y="111.5">26</text>
<text x="62.2" y="114">10</text>
<text x="123.1" y="115.3">18</text>
<text x="123.1" y="117.9">19</text>
<text x="204.4" y="115.3">36</text>
<text x="204.4" y="117.9">35</text>
<text x="265.4" y="114">11</text>
<text x="62.8" y="122.9">9</text>
<text x="62.8" y="125.5">8</text>
<text x="123.1" y="120.4">20</text>
<text x="123.1" y="122.9">21</text>
<text x="123.1" y="125.5">22</text>
<text x="204.4" y="120.4">34</text>
<text x="204.4" y="122.9">33</text>
<text x="62.8" y="128">7</text>
<text x="123.1" y="128">23</text>
<text x="265.4" y="126.7">19</text>
<text x="265.4" y="129.3">20</text>
<text x="265.4" y="131.8">16</text>
<text x="265.4" y="136.9">25</text>
<text x="266" y="134.4">6</text>
<text x="204.4" y="143.3">37</text>
</g>
<g font-size="1.8" fill="#0000c2">
<text x="165.5" y="60.6">Power</text>
<text x="172.3" y="60.6">and</text>
<text x="176.9" y="60.6">Charging</text>
<text x="186.5" y="60.6">LED</text>
<text x="22.8" y="114.7">Battery</text>
<text x="30.7" y="114.7">pack</text>
<text x="148.1" y="128.4">Low</text>
<text x="152.8" y="128.4">Battery</text>
<text x="160.7" y="128.4">Indication</text>
<text x="63.9" y="186.8">Battery</text>
<text x="71.8" y="186.8">monitoring</text>
<text x="83.1" y="186.8">circuit</text>
</g>
<g font-size="1.4" fill="#006464">
<text x="168.9" y="70.6">R8</text>
<text x="186.7" y="71.9">R9</text>
<text x="48.2" y="118.8">R_ICHG1</text>
<text x="128.4" y="137.9">R5</text>
<text x="154.9" y="132.8">R6</text>
<text x="81.2" y="146.8">R3</text>
<text x="165.1" y="158.2">R7</text>
<text x="63.5" y="162">R1</text>
<text x="73.6" y="172.2">R2</text>
<text x="96.5" y="169.6">R4</text>
</g>
</svg>
